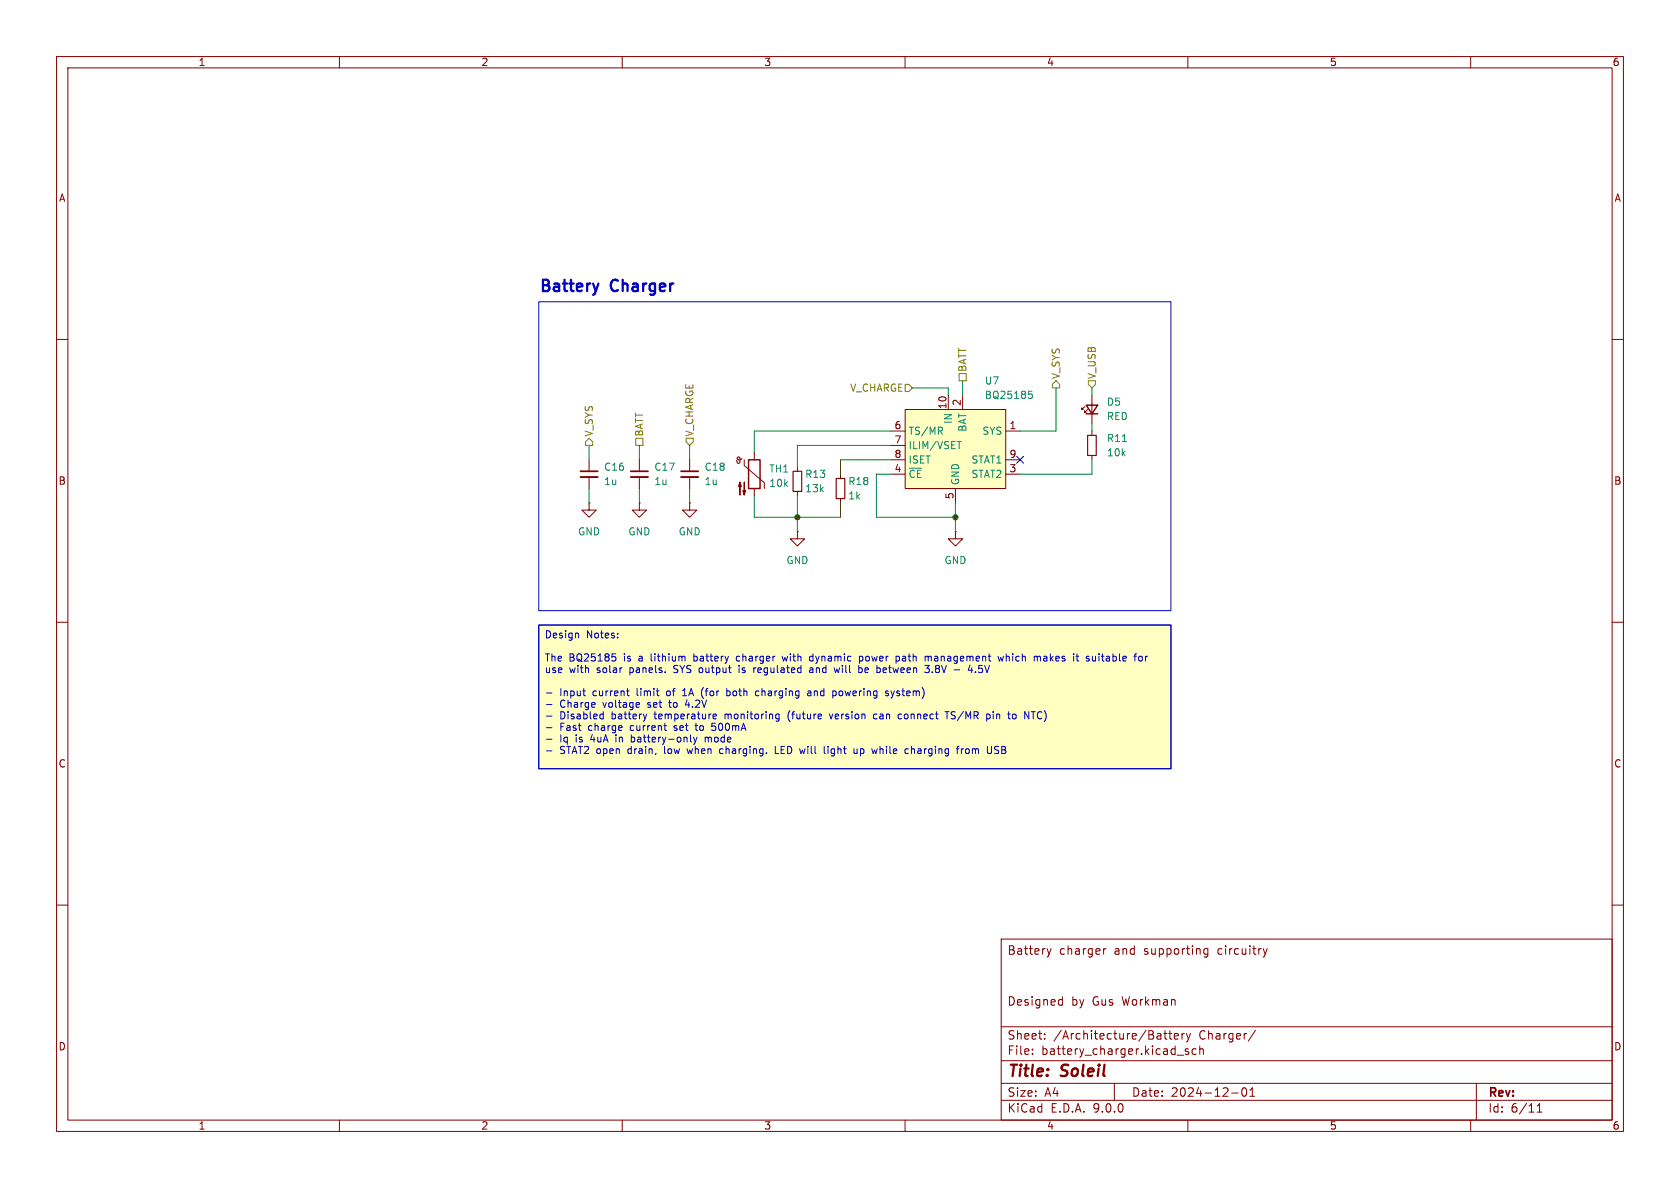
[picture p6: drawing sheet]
<svg xmlns="http://www.w3.org/2000/svg" width="297mm" height="210mm" viewBox="0 0 297 210" stroke-linecap="round" stroke-linejoin="round" font-family="sans-serif">
<path d="M0 0h297v210h-297z" fill="#fff" stroke="#fff" stroke-width=".18"/>
<g fill="none" stroke="#840000" stroke-width=".18">
<path d="M10 10h277v190h-277zM12 12h273v186h-273zM60 10v2M110 10v2M160 10v2M210 10v2M260 10v2M10 60h2M285 60h2M10 110h2M285 110h2M10 160h2"/>
<path d="M177 166h108v32h-108zM185.1 167.7l.4 1M185.5 168.7l-.2 .4M185.8 167.7l-.3 1M187.4 176.7l.4 .1M187.8 176.2v1.5M187.8 177.6l-.4 .1M195.1 167.7v1M195.5 167.7l-.3 .1-.1 .2M213.5 167.8l-.4-.1-.3 .3v.4l.2 .2h.5M213.5 167.7v1.2l-.3 .3-.3-.1M223.3 167.7l.4 1"/>
<path d="M223.7 168.7l-.2 .4M224 167.7l-.3 1M285 160h2M60 198v2M110 198v2M160 198v2M177 194.5h108M177 191.5h108M177 187.5h108M177 181.5h108M182.5 186.3v.1M182.5 185.5v.1"/>
<path d="M184.7 183.6v.1M184.7 182.8v.1M197 191.5v3M205.7 182.7h.6M206 182.2v1.3l.3 .2M206.6 182.7h.6M206.8 182.2v1.3l.4 .2M207.6 183.2l.7-.1-.1-.3-.4-.1-.2 .2 .1 .7h.5M208.1 186.5h1.1M209 182.7v1M209.4 182.7l-.3 .1-.1 .2M209.7 182.7l.4 1"/>
<path d="M210 198v2M210.1 183.7l-.1 .4-.3 .1M210.1 185.5l-.4-.1-.2 .2 .1 .2 .5 .2v.3h-.6M210.5 182.7l-.4 1M211.5 185.5l-.5-.1-.3 .3v.4l.2 .2h.6M212.1 185.5l.2-.1 .4 .1v.9M212.1 184.9v1.5M217.7 193.2h1.2M219.7 192.4l.2-.1a.81 .81 0 0 1 .6 .6 .81 .81 0 0 1-.3 .8l-.2 .1a.81 .81 0 0 1-.3-1.4zM221 193.8h.8M221 192.7l.4-.4v1.5M222 182.1l-1.3 2"/>
<path d="M260 198v2M261 191.5v6.5M271.7 196.6h.9M271.7 195.5l.5-.4v1.5"/>
</g>
<path d="M95.2 110.5h111.8v25.4h-111.8z" fill="#ffffc2"/>
<g fill="none" stroke="#840000" stroke-width=".18">
<path d="M191.8 71.9l-.5 .5v-.3v.3h.2M192.3 72.4l-.5 .5v-.3v.3h.2M193 69.9v5M193 76.2v.8M113 81.3v2M113 84.3v2.1M141 94v1.3h1.2l-1.2 1.2-1.3-1.2h1.3M141 94h.1M141 82.6v.7M141 86.9v.7M148.6 83.8v.8M148.6 88.1v.8"/>
<path d="M168.9 94v1.3h1.3l-1.3 1.2-1.3-1.2h1.3M168.9 94h.1M193 80.5v.8"/>
</g>
<path d="M111.5 83.3h3.1" fill="none" stroke="#840000" stroke-width=".3"/>
<path d="M111.5 84.3h3.1" fill="none" stroke="#840000" stroke-width=".33"/>
<path d="M192.3 77h1.5v3.5h-1.5zM140.2 83.3h1.5v3.6h-1.5zM147.8 84.6h1.6v3.5h-1.6z" fill="none" stroke="#840000" stroke-width=".2"/>
<path d="M198.4 78h.7" fill="none" stroke="#008484" stroke-width=".18"/>
<path d="M192 71.6h2.1l-1.1 1.6zM192 73.2h2.1" fill="none" stroke="#840000" stroke-width=".25"/>
<path d="M160 72.4h17.8v14h-17.8z" fill="#ffffc2"/>
<g fill="none" stroke="#840000" stroke-width=".18">
<path d="M157.5 76.2h2.5M157.5 78.7h2.5M160 72.4h17.8v14h-17.8zM167.6 69.9v2.5M170.2 69.9v2.5M177.8 76.2h2.5M104.1 88.9v1.3h1.3l-1.3 1.2-1.2-1.2h1.2M104.1 88.9h.1M104.1 81.3v2M104.1 84.3v2.1M113 88.9v1.3h1.3l-1.3 1.2-1.2-1.2h1.2M113 88.9h.1"/>
<path d="M121.9 88.9v1.3h1.3l-1.3 1.2-1.3-1.2h1.3M121.9 88.9h.1M121.9 81.3v2M121.9 84.3v2.1M131.2 81l-.3 .2-.3 .1-.2-.1-.1-.3 .3-.1 .2 .2v.7l-.2 .2-.2-.1-.2-.4M131.6 81.3v1l3.5 3v1.1M133.3 80v1.3M133.3 86.4v1.2M157.5 81.3h2.5M157.5 83.8h2.5M168.9 86.4v2.5M177.8 81.3h2.5"/>
<path d="M177.8 83.8h2.5"/>
</g>
<path d="M166.2 76.2l.4 .6M166.6 75.6v.5M169.2 78h.7M181.8 69.2h.6M182 69.6h.3l.2 .3-.1 .5h-.4" fill="none" stroke="#008484" stroke-width=".18"/>
<g fill="#840000" stroke="#840000" stroke-width=".18">
<path d="M130.8 85.2l.3 .8h-.5l.2-.8v2.3z"/>
<path d="M131.6 85.2v2.3l-.3-.8h.5l-.2 .8z"/>
</g>
<path d="M132.3 81.3h2.1v5.1h-2.1z" fill="none" stroke="#840000" stroke-width=".25"/>
<path d="M102.6 83.3h3.1M120.4 83.3h3" fill="none" stroke="#840000" stroke-width=".3"/>
<path d="M102.6 84.3h3.1M120.4 84.3h3" fill="none" stroke="#840000" stroke-width=".33"/>
<path d="M104.1 77.5l.7 .6v.6h-1.3v-.6zM112.4 77.5h1.3v1.2h-1.3zM121.3 77.5h1.3v.6l-.7 .6-.6-.6zM160 67.9h.7l.6 .7-.6 .6h-.7zM169.5 66h1.3v1.3h-1.3zM186.7 67.3l.6 .6v.7h-1.2v-.7zM192.4 67.3h1.3v.6l-.7 .7-.6-.7z" fill="none" stroke="#848400" stroke-width=".18"/>
<g fill="none" stroke="#008400" stroke-width=".18">
<path d="M104.1 78.7v2.6M113 78.7v2.6M121.9 78.7v2.6M157.5 76.2h-24.2v3.8M157.5 78.7h-16.5v3.9M161.3 68.6h6.3v1.3M170.2 67.3v2.6M186.7 68.6v7.6h-6.4M193 68.6v1.3M193 74.9v1.3M104.1 86.4v2.5M113 86.4v2.5"/>
<path d="M121.9 86.4v2.5M133.3 87.6v3.8h15.3v-2.5M141 87.6v6.4M157.5 81.3h-8.9v2.5M157.5 83.8h-2.6v7.6h14M168.9 88.9v5.1M193 81.3v2.5h-12.7"/>
</g>
<path d="M179.7 80.7l1.2 1.2M180.9 80.7l-1.2 1.2" fill="none" stroke="#000084" stroke-width=".18"/>
<g fill="none" stroke="#0000c2" stroke-width=".18">
<path d="M95.2 53.3h111.8v54.7h-111.8zM95.2 110.5h111.8v25.4h-111.8zM102.1 111.9l.2 .2v.7M108.2 115.6h.6M108.3 116.1h.3l.3 .2-.1 .5-.5 .1M119.1 118.8l.2 .1M119.1 117.9l.1 .2M122.7 116.8l.3 .1M122.7 115.6v1.3M123 116l-.3 .1M130.7 118.1v.8M130.7 117.6v.1"/>
<path d="M130.7 116l-.4 .1-.1 .1v.5l.5 .2M138.3 116l.2 .9 .3-.7 .2 .7M143.2 118.1h.5v.8M143.2 116.7l.2 .2 .3-.1M143.7 118.4h-.4l-.2 .2 .2 .3 .4-.1M143.7 116.1l-.3-.1-.2 .1M143.7 115.6v1.3M148.4 118.1l-.2 .8-.2-.6M151.9 118.1h.4l.1 .2v.5l-.5 .1M151.9 116.1l.4-.1 .2 .2-.1 .6h-.5M151.9 116v1.3M153.1 118.1l-.2 .1v.5l.2 .2h.2"/>
<path d="M153.5 118.4l-.6 .1M156.1 118.7l.2 .2 .4-.1M156.7 118.4l-.6 .1M159 116.1v.6M159.9 116l-.3 .1M160 116.4h-.3l-.2 .2 .1 .2 .4 .1M163.5 117.6h.8l-.4 .5M164.2 116.1h.4v.8M164.2 118.2v.6M164.8 118.8v.1M171.5 117.6l-.3 .9M171.8 118.1v.8"/>
<path d="M172.4 118.8v.1M173 118.8l.5 .1M176.4 116l.3 .9 .2-.7 .3 .7 .2-.9M177.9 115.6v1.3M178.3 116l-.4 .1M183.8 116l.1 .2v.7M184.9 116l-.4 .1M185 116.4h-.3l-.2 .2v.2l.5 .1M194.3 115.6v.1M194.3 116v.9M201.5 116l.3 .1 .2 .1-.1 .5-.4 .2M202.5 116v.9"/>
<path d="M202.9 116l-.4 .2M96.6 122.5h1M96.6 124.5h1M96.6 126.6h1M96.6 128.6h1M96.6 130.7h1M96.6 132.7h1M103 122.1h.5M103.4 123h.1M106.6 125.8v1.3M106.6 127l-.3 .1M110.8 122.1h.4"/>
<path d="M111 122.9l.2 .1M111.6 129.9v1.3M111.6 131.1l.4 .1M112 130.3l-.4 .1M112.9 124.2l.2 .3-.6 .1M113 125h-.1M114.3 126.2l-.3 .9M117.7 129.1h.1M118.2 124.2h.5M120.7 123h.7M121 121.7l-.3 .4M121.5 123.7l-.3 .9h.7"/>
<path d="M121.5 132.4l.2 .8M122.1 131.1l.2 .1M122.6 130.3l.3 .9M122.9 131.2l-.3 .4M123 127.9v1l.2 .2M123.2 130.3l-.3 .9M124.2 123.2l.2 .3M124.4 121.5l-.2 .3M124.7 130.3v.9M125.2 130.4l-.3-.1-.2 .1M125.8 129l.5 .1M125.9 127.9h.6"/>
<path d="M126 128.3h.3M126.1 127h.5M126.1 126.3l.4-.1 .2 .3-.6 .2M127.7 132.4h-.4l-.1 .2 .1 .5 .4 .1M128.5 122.2l.3-.1 .3 .3-.1 .5h-.5M128.5 121.7v1.3M133.6 122.7l.2 .3 .4-.1M134.2 122.2l-.4-.1-.2 .3M137.1 131.9v1.3h.6M137.4 126.2l.3 .1M137.7 127l-.3 .1M137.7 126.2v1.1l-.1 .1-.3 .1"/>
<path d="M139.6 125.7a1.49 1.49 0 0 0 0 1.8M142.8 122.2h.5l.1 .8M143.4 122.4l-.5 .1-.1 .2 .1 .3 .5-.1M145.8 133.2h.1M146.4 131.9v.2M146.4 132.4v.8M146.6 126.2l.3 .9 .3-.9M148.6 122.1l-.3 .3v.3l.3 .3M151.5 133.1l-.2 .1h-.3M151.5 132.4v.8M152.1 133.2h.4M152.1 132.4v1.2"/>
<path d="M152.5 132.4h-.4M155 126.3l-.3-.1-.3 .3 .1 .5h.5M155.6 131.9v1.3M155.8 132.4l-.2 .1M156.7 122.1l.3 .1M156.7 122.6h.3l.1 .2-.2 .2h-.2M157.5 122.1l.3 .9M157.8 123l-.3 .4M158.1 122.1l-.3 .9M158.9 127h.5M158.9 126.3h.5M161.1 132.5l.2-.1h.3l.1 .8"/>
<path d="M161.1 131.9v1.3M167.1 125.8h.7M167.4 125.8v1.3M168.2 127l.1 .1M168.3 125.9l-.1 .1 .1 .4M170 132.4v.8M170.3 132.4l-.3 .2M171.2 132.4h-.3l-.2 .2 .1 .5 .1 .1h.3M174.8 126.2l.2 .3v.3l-.2 .3M175.6 125.8v.1M175.6 126.2v.9M176.6 132l-.5-.1-.2 .2v.3l.5 .3 .2 .3-.3 .2h-.5"/>
<path d="M179.1 126.3l.3-.1 .2 .3-.1 .5h-.4M182.3 125.8h.7M182.7 125.8v1.3"/>
</g>
<path d="M105.8 50.1l-.5 1.4" fill="none" stroke="#0000c2" stroke-width=".4"/>
<g fill="#008400" stroke="#008400" stroke-width=".18">
<circle cx="141" cy="91.4" r=".46"/>
<circle cx="168.9" cy="91.4" r=".46"/>
</g>
<g font-size="2.8" fill="#0000c2">
<text x="95.2" y="52.2">Battery</text>
<text x="108.1" y="52.2">Charger</text>
</g>
<g font-size="2.8" fill="#840000">
<text x="178" y="190.9">Title:</text>
<text x="187.7" y="190.9">Soleil</text>
</g>
<g font-size="2.1" fill="#840000">
<text x="178" y="169">Battery</text>
<text x="187.2" y="169">charger</text>
<text x="197" y="169">and</text>
<text x="202.4" y="169">supporting</text>
<text x="215.6" y="169">circuitry</text>
<text x="178" y="178">Designed</text>
<text x="189.4" y="178">by</text>
<text x="193.2" y="178">Gus</text>
<text x="198.5" y="178">Workman</text>
<text x="178" y="184">Sheet:</text>
<text x="186.2" y="184">/Architecture/Battery</text>
<text x="212" y="184">Charger/</text>
<text x="178" y="186.7">File:</text>
<text x="184.1" y="186.7">battery_charger.kicad_sch</text>
<text x="178" y="196.9">KiCad</text>
<text x="178" y="194.1">Size:</text>
<text x="184.7" y="194.1">A4</text>
<text x="185.7" y="196.9">E.D.A.</text>
<text x="193.3" y="196.9">9.0.0</text>
<text x="200" y="194.1">Date:</text>
<text x="207" y="194.1">2024-12-01</text>
<text x="263" y="194.3">Rev:</text>
<text x="263" y="196.9">Id:</text>
<text x="267.1" y="196.9">6/11</text>
</g>
<g font-size="1.8" fill="#840000">
<text x="35" y="11.9">1</text>
<text x="85" y="11.9">2</text>
<text x="135" y="11.9">3</text>
<text x="185" y="11.9">4</text>
<text x="235" y="11.9">5</text>
<text x="285" y="11.9">6</text>
<text x="10.3" y="35.9">A</text>
<text x="285.3" y="35.9">A</text>
<text x="169.9" y="71.8" transform="rotate(-90 169.9 71.8)">2</text>
<text x="158" y="75.9">6</text>
<text x="167.4" y="72.4" transform="rotate(-90 167.4 72.4)">10</text>
<text x="178.4" y="75.9">1</text>
<text x="158" y="78.5">7</text>
<text x="158" y="81">8</text>
<text x="158" y="83.6">4</text>
<text x="178.4" y="81">9</text>
<text x="178.4" y="83.6">3</text>
<text x="10.3" y="85.9">B</text>
<text x="168.7" y="88.3" transform="rotate(-90 168.7 88.3)">5</text>
<text x="285.3" y="85.9">B</text>
<text x="10.3" y="135.9">C</text>
<text x="285.3" y="135.9">C</text>
<text x="10.3" y="185.9">D</text>
<text x="285.3" y="185.9">D</text>
<text x="35" y="199.9">1</text>
<text x="85" y="199.9">2</text>
<text x="135" y="199.9">3</text>
<text x="185" y="199.9">4</text>
<text x="235" y="199.9">5</text>
<text x="285" y="199.9">6</text>
</g>
<g font-size="1.8" fill="#848400">
<text x="171" y="65.8" transform="rotate(-90 171 65.8)">BATT</text>
<text x="150.2" y="69.4">V_CHARGE</text>
<text x="187.6" y="67.1" transform="rotate(-90 187.6 67.1)">V_SYS</text>
<text x="193.9" y="67.1" transform="rotate(-90 193.9 67.1)">V_USB</text>
<text x="105" y="77.3" transform="rotate(-90 105 77.3)">V_SYS</text>
<text x="113.9" y="77.3" transform="rotate(-90 113.9 77.3)">BATT</text>
<text x="122.8" y="77.3" transform="rotate(-90 122.8 77.3)">V_CHARGE</text>
</g>
<g font-size="1.8" fill="#008484">
<text x="174" y="68.2">U7</text>
<text x="174" y="70.7">BQ25185</text>
<text x="195.6" y="71.9">D5</text>
<text x="160.5" y="77.1">TS/MR</text>
<text x="168.5" y="75" transform="rotate(-90 168.5 75)">IN</text>
<text x="171" y="76.4" transform="rotate(-90 171 76.4)">BAT</text>
<text x="173.6" y="77.1">SYS</text>
<text x="195.6" y="74.5">RED</text>
<text x="106.7" y="83.4">C16</text>
<text x="115.6" y="83.4">C17</text>
<text x="124.5" y="83.4">C18</text>
<text x="135.9" y="83.7">TH1</text>
<text x="160.5" y="79.6">ILIM/VSET</text>
<text x="160.5" y="82.1">ISET</text>
<text x="171.6" y="82.1">STAT1</text>
<text x="195.6" y="80.9">10k</text>
<text x="195.6" y="78.3">R11</text>
<text x="106.7" y="86">1u</text>
<text x="115.6" y="86">1u</text>
<text x="124.5" y="86">1u</text>
<text x="135.9" y="86.3">10k</text>
<text x="142.2" y="87.2">13k</text>
<text x="142.2" y="84.7">R13</text>
<text x="149.9" y="86">R18</text>
<text x="149.9" y="88.5">1k</text>
<text x="160.5" y="84.7">~{CE}</text>
<text x="169.8" y="85.9" transform="rotate(-90 169.8 85.9)">GND</text>
<text x="171.6" y="84.7">STAT2</text>
<text x="102.1" y="94.8">GND</text>
<text x="111" y="94.8">GND</text>
<text x="119.9" y="94.8">GND</text>
<text x="138.9" y="99.9">GND</text>
<text x="166.9" y="99.9">GND</text>
</g>
<g font-size="1.8" fill="#0000c2">
<text x="96.2" y="113.2">Design</text>
<text x="103.7" y="113.2">Notes:</text>
<text x="96.2" y="117.3">The</text>
<text x="96.2" y="119.3">use</text>
<text x="100.6" y="117.3">BQ25185</text>
<text x="100.7" y="119.3">with</text>
<text x="105.7" y="119.3">solar</text>
<text x="110.4" y="117.3">is</text>
<text x="111.6" y="119.3">panels.</text>
<text x="113.3" y="117.3">a</text>
<text x="115.6" y="117.3">lithium</text>
<text x="119.6" y="119.3">SYS output</text>
<text x="123.4" y="117.3">battery</text>
<text x="131.2" y="117.3">charger</text>
<text x="131.6" y="119.3">is</text>
<text x="134.4" y="119.3">regulated</text>
<text x="139.5" y="117.3">with</text>
<text x="144.5" y="119.3">and</text>
<text x="144.5" y="117.3">dynamic</text>
<text x="149.2" y="119.3">will</text>
<text x="153.5" y="117.3">power</text>
<text x="153.6" y="119.3">be</text>
<text x="157.1" y="119.3">between</text>
<text x="160.2" y="117.3">path</text>
<text x="165.6" y="117.3">management</text>
<text x="165.9" y="119.3">3.8V</text>
<text x="171.2" y="119.3">-</text>
<text x="173.9" y="119.3">4.5V</text>
<text x="178.8" y="117.3">which</text>
<text x="185.3" y="117.3">makes</text>
<text x="192.5" y="117.3">it</text>
<text x="195" y="117.3">suitable</text>
<text x="99" y="123.4">Input</text>
<text x="99" y="125.5">Charge</text>
<text x="104.9" y="123.4">current</text>
<text x="106.7" y="125.5">voltage</text>
<text x="112.9" y="123.4">limit</text>
<text x="114.8" y="125.5">set</text>
<text x="118.4" y="123.4">of</text>
<text x="118.9" y="125.5">to</text>
<text x="121.4" y="123.4">1A</text>
<text x="121.9" y="125.5">4.2V</text>
<text x="124.9" y="123.4">(for</text>
<text x="129.6" y="123.4">both</text>
<text x="135" y="123.4">charging</text>
<text x="144.4" y="123.4">and</text>
<text x="149" y="123.4">powering</text>
<text x="158.6" y="123.4">system)</text>
<text x="99" y="127.5">Disabled</text>
<text x="99" y="129.5">Fast</text>
<text x="99" y="131.6">Iq</text>
<text x="101.9" y="131.6">is</text>
<text x="104.1" y="129.5">charge</text>
<text x="104.7" y="131.6">4uA</text>
<text x="108.3" y="127.5">battery</text>
<text x="109.4" y="131.6">in</text>
<text x="111.7" y="129.5">current</text>
<text x="112.3" y="131.6">battery-only</text>
<text x="116" y="127.5">temperature</text>
<text x="119.7" y="129.5">set</text>
<text x="123.7" y="129.5">to</text>
<text x="125.6" y="131.6">mode</text>
<text x="126.8" y="129.5">500mA</text>
<text x="128.7" y="127.5">monitoring</text>
<text x="140" y="127.5">(future</text>
<text x="147.7" y="127.5">version</text>
<text x="155.6" y="127.5">can</text>
<text x="160.2" y="127.5">connect</text>
<text x="168.8" y="127.5">TS/MR</text>
<text x="176.3" y="127.5">pin</text>
<text x="180.4" y="127.5">to</text>
<text x="183.4" y="127.5">NTC)</text>
<text x="99" y="133.6">STAT2 open</text>
<text x="111.3" y="133.6">drain,</text>
<text x="118" y="133.6">low</text>
<text x="122.3" y="133.6">when</text>
<text x="128.2" y="133.6">charging.</text>
<text x="138.2" y="133.6">LED will</text>
<text x="147.3" y="133.6">light</text>
<text x="152.8" y="133.6">up</text>
<text x="156.3" y="133.6">while</text>
<text x="162.3" y="133.6">charging</text>
<text x="171.7" y="133.6">from</text>
<text x="177.3" y="133.6">USB</text>
</g>
</svg>
